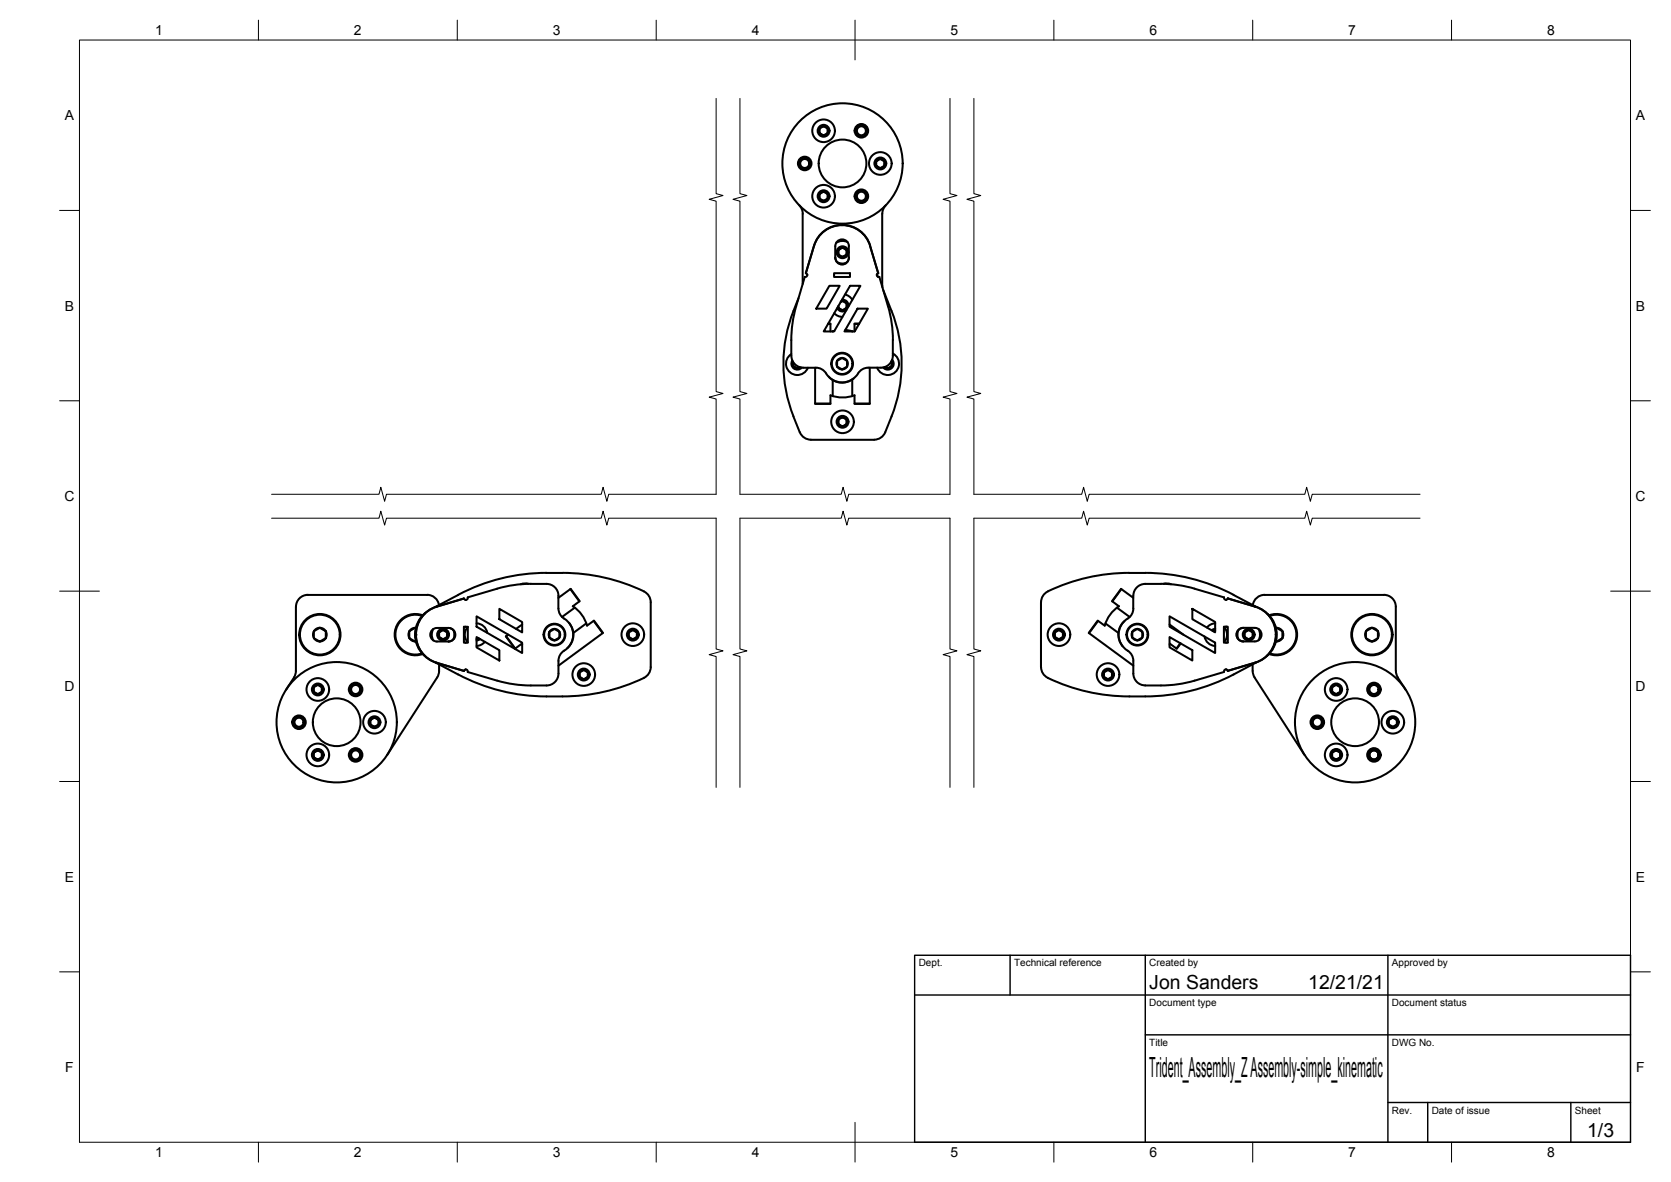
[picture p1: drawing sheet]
<svg xmlns="http://www.w3.org/2000/svg" width="420mm" height="297mm" viewBox="0 0 420 297" stroke-linecap="round" stroke-linejoin="round" font-family="sans-serif">
<!-- layer: Visible -->
<g fill="none" stroke="#000" stroke-width=".51">
<path d="M208.1 32.3l.1 .6-.1 .5M208.1 32.3a1.15 1.15 0 0 0-1.8-.3 1.15 1.15 0 0 0 0 1.8 1.15 1.15 0 0 0 1.8-.4M208.1 32.3v1.2M208.1 32.3l-.4-.2a1.03 1.03 0 0 0-1.6 .4v.2a1.06 1.06 0 0 0 1.1 1.3l.9-.5M201 51.6l.7 1.2 .1 .9v17.7M206.1 48.8l.4-.3a1.03 1.03 0 0 1 1.6 .6v.1a1.08 1.08 0 0 1-1.1 1.2l-.3-.1a1.13 1.13 0 0 1-.6-1.5zM211.7 56.6h.1M211.7 56.5h.1M211.7 56.6a7.3 7.3 0 0 0-7 5.2M211.7 56.5a7.3 7.3 0 0 0-7 5.2M211.7 56.6a7.3 7.3 0 0 1 7.1 5.2M211.7 56.5a7.3 7.3 0 0 1 7.1 5.2"/>
<path d="M220.3 40.5l.4-.2a1.04 1.04 0 0 1 1.6 .3v.4a1.04 1.04 0 0 1-.9 1.2l-.4-.2a1.13 1.13 0 0 1-.7-1.5zM222.7 51.6l-.7 1.2-.2 .9 .1 18.5M199.5 78.2a36 36 0 0 0 0 26.5l1.6 3.9a3 3 0 0 0 2.8 1.9M200.8 75l-1.3 3.2M202.6 68.6l.4 .5M203 69.1l-.2 .4-.4 .1-2.2 7.4a30.2 30.2 0 0 0-1.2 8.5v3.9M204.7 61.7l-2.1 6.9M208.5 71.8h2.6l-3.3 5.8h-2.6zM209.7 68.7h4v.9h-4zM209.8 78.7l.7 .6 1.3 .3M210 64.7a1.7 1.7 0 0 0 1.7 1.7 1.7 1.7 0 0 0 1.7-1.7M210.5 77.4a1.49 1.49 0 0 0 2.3 .5"/>
<path d="M210.6 66l.8 .2 1.2-.1M210.7 77.1l.1 .3M210.8 62.8l.4-.2a1.02 1.02 0 0 1 1.6 .5v.2a1.01 1.01 0 0 1-1.2 1.1l-.1-.1a1.13 1.13 0 0 1-.7-1.5zM210.8 77.4l.4 .2a1.15 1.15 0 0 0 1.6-.2M210.8 76.9v.5M210.8 77.4a1.15 1.15 0 0 0 2 0M211.4 75.9a1.05 1.05 0 0 1 1.4 .3v1.2M211.5 75.7a1.15 1.15 0 0 1 1.3 .4 1.15 1.15 0 0 1 0 1.3M211.7 75.3a1.49 1.49 0 0 1 1.6 1.7M212.5 74l1.2 .6 .6 .7M213.1 60.8l-1.5-.2-1.4 .4M213.4 61.9v2.9"/>
<path d="M213.4 61.8a1.7 1.7 0 0 0-1.7-1.6 1.7 1.7 0 0 0-1.7 1.6v3a1.71 1.71 0 0 0 1.7 1.7 1.71 1.71 0 0 0 1.7-1.7M213.7 71.8h2.6l-6.6 11.5h-2.6zM215.6 77.6h2.6l-3.3 5.7h-2.6zM218.8 61.7l2 7M220.5 69v.1M220.5 69.1l.2 .4 .4 .1 2.2 7.4a29.1 29.1 0 0 1 1.2 8.4M220.5 68.9l.2 .7M220.8 68.6v.1M220.8 68.6l-.3 .4M222.1 72.9l2.1 5.3M224.2 78.2a35.8 35.8 0 0 1 0 26.5l-1.6 3.9a3 3 0 0 1-2.8 1.9h-15.9M199 89a2.85 2.85 0 0 0-.3 4.6 2.85 2.85 0 0 0 4.4-1.2"/>
<path d="M199 89.4a2.99 2.99 0 0 0 3 3h3.7l.9 .4 .8 .6a4.8 4.8 0 0 0 4.3 2.7 4.8 4.8 0 0 0 4.4-2.7l.8-.6 .9-.4h3.7M199.2 90.6a1.49 1.49 0 0 0 .4 2 1.49 1.49 0 0 0 2-.2M199.4 90.9a1.15 1.15 0 0 0 .4 1.4 1.15 1.15 0 0 0 1.4 0M199.5 91.1v.3a1.06 1.06 0 0 0 1 1.1l.5-.2M208.2 81.4h.6M208.3 81.3h.5v2M208.3 94.6a4.5 4.5 0 0 0 6.3 .5M209.4 83.3h.1M209.4 95.5v4.1M209.8 83.1l-.5 .2M210.5 90.7l.5-.3a.89 .89 0 0 1 1.5 0 1.06 1.06 0 0 1 .5 1.4v.3l-.5 .3a.89 .89 0 0 1-1.5 0 1.04 1.04 0 0 1-.5-1.4zM212.5 82.9l1.9 .4"/>
<path d="M214.3 83.3h.1M214.3 95.4v4.2M214.9 81.4h1.1M216 81.3h-1.1v2M218.7 92.4v9.1h-3.8v-2.2a8.5 8.5 0 0 1-6.1 0v2.2h-3.8v-9.1M224.2 90.8h.1M224.2 90.8v1.2M224.2 92l-.4 .2a.66 .66 0 0 1-1.2 0M224.2 90.8l.2 .6-.2 .6M224.2 92l-.7 .5h-.6l-.5-.3M224.3 90.4a1.49 1.49 0 0 1-.1 2.1 1.49 1.49 0 0 1-2.1-.2M224.5 85.5v3.9a2.99 2.99 0 0 1-3 3"/>
<path d="M224.5 88.9a2.85 2.85 0 0 1 .6 4.6 2.85 2.85 0 0 1-4.6-1.1M205 101.4h3.8M210.8 105.4l.4-.2a1.08 1.08 0 0 1 1.6 .3v.4a1.05 1.05 0 0 1-1 1.2l-.3-.2a1.13 1.13 0 0 1-.7-1.5zM214.9 101.4h3.8M77.4 149.5h30a2.99 2.99 0 0 1 3 2.5M77.4 149.5a3 3 0 0 0-3 3v16.5l-.5 1.2-2 3.1M78.9 158.6l.7-.4a.91 .91 0 0 1 1.4-.1h.1a.97 .97 0 0 1 .8 1.4 .86 .86 0 0 1-.7 1.3 .86 .86 0 0 1-1.5 0 .86 .86 0 0 1-.8-1.3zM104.5 157.8l-.8 .3a.91 .91 0 0 0-.8 1.2v.1a.95 .95 0 0 0 .8 1.4l.7 .4 .1-.1M104.6 157.8a1.73 1.73 0 0 0-1.9 1.7 1.73 1.73 0 0 0 1.9 1.7M106.2 154.8a5 5 0 0 0-6.8 4.7 5 5 0 0 0 6.8 4.7M106.3 154.6a5.2 5.2 0 0 0-7.1 4.9 5.2 5.2 0 0 0 7.1 4.8M106.9 154.1a7.1 7.1 0 0 0-.2 10.6"/>
<path d="M108.7 158.3l1.2-.5h2.8a1.7 1.7 0 0 1 1.7 1.7 1.7 1.7 0 0 1-1.6 1.7h-2.9a1.71 1.71 0 0 1-1.6-1 1.71 1.71 0 0 1 .4-1.9zM108.9 158.1l-.3 1.4 .4 1.4M109.8 152.5a7.4 7.4 0 0 0-5.2 7 7.4 7.4 0 0 0 5.2 7l6.9 2.1M112.4 158.9l.2 .6-.2 .6M112.4 158.9a1.15 1.15 0 0 0-1.7-.3 1.15 1.15 0 0 0 0 1.8 1.15 1.15 0 0 0 1.7-.3M112.4 158.9v1.2M112.4 158.9l-.4-.2a1.02 1.02 0 0 0-1.6 .5v.2a1.08 1.08 0 0 0 1.1 1.2l.9-.5M112.8 157.8a1.7 1.7 0 0 1 1.7 1.7 1.7 1.7 0 0 1-1.7 1.7M114.1 158.5l.2 .8-.2 1.2M116.6 150.4h.1M116.6 157.5h1v4h-1zM116.7 150.4l.4 .4"/>
<path d="M116.7 150.4l-7 2.1a7.4 7.4 0 0 0-5.2 7 7.4 7.4 0 0 0 5.2 7l7 2.1M117.6 157.5a2.85 2.85 0 0 0 0 3.9M119.8 154.9l11.5 6.6v2.6l-11.5-6.6zM119.8 156.6a2.85 2.85 0 0 1 2.7 2.4M125.6 153l5.7 3.3v2.6l-5.7-3.3zM127.3 159.9l2.3 3.1M127.8 159.5l-.6 .4 2.3 3.1 1.7-1.2M131.3 156.9l-1.5 1.1M132.9 146.7l-.8-.1-1.2 .2M137.4 144h4M137.4 144a47.5 47.5 0 0 0-22.2 5.5l-5.8 3.1M138.2 158.8v1.4"/>
<path d="M138.2 158.8l.4-.3a.89 .89 0 0 1 1.6 0 1.06 1.06 0 0 1 .5 1.4v.3l-.5 .3a.89 .89 0 0 1-1.6 0l-.4-.3M138.2 158.8a1.45 1.45 0 0 0 0 1.4M138.2 158.8a1.45 1.45 0 0 1 2.1-.4 1.45 1.45 0 0 1 0 2.2 1.45 1.45 0 0 1-2.1-.4M140.4 150.2l3.1-2.2 2.3 3.1-1.8 1.3a8.4 8.4 0 0 1 3.6 4.8l1.8-1.2 2.2 3.1-11.2 8.2M140.4 149.7v3.2M140.4 152.9l.2 1 .8 1.3a4.8 4.8 0 0 1 2.7 4.3 4.8 4.8 0 0 1-2.7 4.3l-.6 .8-.3 1-.1 3.7a2.99 2.99 0 0 1-3 3h-3.9M140.4 149.7a2.99 2.99 0 0 0-3-3h-3.9a29.5 29.5 0 0 0-8.5 1.2l-7.4 2.2-.1 .5-.4 .2M141.4 144a47.5 47.5 0 0 1 20.5 4.6M143.1 156.6a4.5 4.5 0 0 1-.5 6.3M143.4 148l2.3 3.1M144.5 152.7l-3.2 2.4M147.4 156.7l-3.2 2.4"/>
<path d="M149.3 156l2.2 3.1M160.1 158.9l.2 .6-.2 .6M160.1 158.9a1.15 1.15 0 0 0-1.6-.4 1.15 1.15 0 0 0-.4 1.6M160.1 158.9v1.2M160.1 158.9l-.4-.2a1.02 1.02 0 0 0-1.6 .5v.9M161.9 148.6a3 3 0 0 1 1.7 2.7v16.3a3 3 0 0 1-1.7 2.7 49.3 49.3 0 0 1-24.5 4.7 47.5 47.5 0 0 1-22.2-5.5M263.5 148.6a3 3 0 0 0-1.7 2.7l-.1 16.3a3.1 3.1 0 0 0 1.8 2.7 49.2 49.2 0 0 0 24.5 4.7 47.5 47.5 0 0 0 22.2-5.5M265.2 158.9l.4-.2a1.02 1.02 0 0 1 1.7 .5v.2a1.08 1.08 0 0 1-1.1 1.2l-.3-.2a1.12 1.12 0 0 1-.7-1.5zM276.1 156l-2.3 3.1M277.9 156.7l3.3 2.4M280.8 152.7l3.3 2.4M282 148l-2.3 3.1"/>
<path d="M282.7 156.1a4.5 4.5 0 0 0-.4 6.3M284 144h4M284 144a47.5 47.5 0 0 0-20.5 4.6M284.7 158.8v1.4M284.7 158.8l.5-.3a.89 .89 0 0 1 1.5 0 1.04 1.04 0 0 1 .5 1.4v.3l-.5 .3a.89 .89 0 0 1-1.5 0l-.5-.3M284.7 158.8a1.45 1.45 0 0 0 0 1.4M284.7 158.8a1.45 1.45 0 0 1 2.2-.4 1.45 1.45 0 0 1 0 2.2 1.45 1.45 0 0 1-2.2-.4M284.9 150.2l-3-2.2-2.3 3.1 1.7 1.3a8.5 8.5 0 0 0-3.5 4.8l-1.8-1.2-2.3 3.1 11.3 8.2M285 152.9l-.2 1-.9 1.3a4.8 4.8 0 0 0-2.6 4.3 4.8 4.8 0 0 0 2.6 4.3l.7 .8 .3 1 .1 3.7M288 144a47.5 47.5 0 0 1 22.2 5.5l5.6 3M291.9 146.7h-3.9a2.99 2.99 0 0 0-3 3l-.1 3.2M291.9 146.7a29.3 29.3 0 0 1 8.5 1.2l7.4 2.2a.49 .49 0 0 0 .3 .6 .49 .49 0 0 0 .6-.3"/>
<path d="M292.5 146.7l1.2-.1 .7 .2M294.1 154.9l11.4 6.6v2.6l-11.4-6.6zM294.1 156.9l3.5 2.6M299.8 153l5.7 3.3v2.6l-5.7-3.3zM302.9 159.9a2.85 2.85 0 0 0 2.7 2.4M305.5 158.4l-.4 .3M305.6 158.3l-.6 .3M305.6 156.6l-1 .2-1.1 .9M305.6 158l-.9 .4M307.7 157.5h1v4h-1zM307.8 157.5a2.85 2.85 0 0 1 0 3.9M308.8 150.4l6.9 2a7.3 7.3 0 0 1 5.2 7.1"/>
<path d="M311.3 158.5l-.2 1.2 .2 .8M312.6 157.8h2.9a1.7 1.7 0 0 1 1.7 1.7 1.7 1.7 0 0 1-1.7 1.7h-2.9M312.6 157.8a1.7 1.7 0 0 0-1.7 1.7 1.7 1.7 0 0 0 1.7 1.7M312.6 157.8a1.7 1.7 0 0 0-1.6 1.7 1.7 1.7 0 0 0 1.6 1.7M312.9 158.9l.5-.2a1.02 1.02 0 0 1 1.6 .5v.2a1.08 1.08 0 0 1-1.1 1.2l-.3-.2a1.12 1.12 0 0 1-.7-1.5zM315.6 152.4a7.3 7.3 0 0 1 5.2 7.1M316.4 158l.4 1.5-.4 1.4M318.7 154.2a7.1 7.1 0 0 1-.2 10.7M319.1 154.6a5.2 5.2 0 0 1 7.1 4.9 5.2 5.2 0 0 1-7.1 4.8M319.2 154.8a5 5 0 0 1 6.8 4.7 5 5 0 0 1-6.8 4.7M320.8 159.5h.1M320.8 159.5a7.3 7.3 0 0 1-5.2 7"/>
<path d="M320.8 157.8a1.73 1.73 0 0 1 1.7 2.5M320.8 157.8l.8 .3a.91 .91 0 0 1 .9 1.2v1.1M320.9 159.5a7.3 7.3 0 0 1-5.2 7l-7 2.1M343.5 158.6l.6-.4a.96 .96 0 0 1 1.6 0 .86 .86 0 0 1 .8 1.3 .86 .86 0 0 1-.8 1.3 1.01 1.01 0 0 1-1.7-.1 .81 .81 0 0 1-.5-1.2zM348 149.5h-30a2.99 2.99 0 0 0-3 2.5M348 149.5a2.99 2.99 0 0 1 3 3v16.1M80.9 172.7v1.1M80.9 172.7l-.4-.2a1.08 1.08 0 0 0-1.6 .3v.3a1.03 1.03 0 0 0 1.1 1.3l.9-.6M80.9 172.7l.2 .6-.2 .5M80.9 172.7a1.15 1.15 0 0 0-1.7-.3 1.15 1.15 0 0 0 0 1.8 1.15 1.15 0 0 0 1.7-.4M109.5 166.5l5.7 3M110.4 167a4.9 4.9 0 0 1-.5 3.2l-12.5 19.5"/>
<path d="M116.7 168.6a.49 .49 0 0 1 .6-.3 .49 .49 0 0 1 .3 .6l7.4 2.2a30.5 30.5 0 0 0 8.5 1.2M119.8 160.1l5.8 3.3v2.6l-5.8-3.3zM120.2 160.3l-.4 .3 .6-.2M120.7 160.6l-.9 .4M121.9 161.3l-1.1 .8-1 .2M131.2 161.7l.1 .3M145.8 170.1l.4 .2a1.15 1.15 0 0 0 1.6-.2M145.8 170.1a1.15 1.15 0 0 0 2 0M147.8 168.9l.1 .6-.1 .6M147.8 168.9a1.15 1.15 0 0 0-1.6-.4 1.15 1.15 0 0 0-.4 1.6M147.8 169v1.1M147.8 169l-.4-.3a1.03 1.03 0 0 0-1.6 .6v.8"/>
<path d="M158.1 160.1l.4 .2a1.15 1.15 0 0 0 1.6-.2M158.1 160.1a1.15 1.15 0 0 0 2 0M277.6 170.1l.4 .2a1.15 1.15 0 0 0 1.6-.2M277.6 170.1a1.15 1.15 0 0 0 2 0M279.6 169v1.1M279.6 169l-.4-.3a1.03 1.03 0 0 0-1.6 .6v.8M279.6 168.9l.2 .6-.2 .6M279.6 168.9a1.15 1.15 0 0 0-1.6-.4 1.15 1.15 0 0 0-.4 1.6M285 169.2a2.99 2.99 0 0 0 3 3l3.9 .1a30 30 0 0 0 8.5-1.3M294.1 160.1l5.7 3.3v2.6l-5.7-3.3zM294.2 161.7l-.1 .3M296.8 161.7l-1 1.3"/>
<path d="M296.9 161.7l-1 1.3-1.7-1.2M307.8 168.9l-7.4 2.2M308.7 168.6a.49 .49 0 0 0-.6-.4 .49 .49 0 0 0-.3 .7M315 167v1.6M315 168.6l.5 1.6 12.5 19.5M315.6 166.5l-6.9 2.1M315.9 166.4l-5.7 3.1M322.5 160.4l-1.5 .8-.2-.1M322.5 160.3l-.8 .8-.9 .1M335 172.7l.3-.2a1 1 0 0 1 1.7 .4v.2a1.03 1.03 0 0 1-1.1 1.3l-.3-.2a1.13 1.13 0 0 1-.6-1.5zM351 168.6l.3 1.3 2.1 3.4M78.9 189.2l.4-.3a1.04 1.04 0 0 1 1.6 .3v.4a1 1 0 0 1-1.2 1.2l-.2-.1a1.11 1.11 0 0 1-.6-1.5z"/>
<path d="M95.2 180.9l.1 .6-.1 .6M95.2 180.9a1.15 1.15 0 0 0-1.8-.3 1.15 1.15 0 0 0 0 1.8 1.15 1.15 0 0 0 1.8-.3M95.2 180.9v1.2M95.2 180.9l-.4-.2a1.04 1.04 0 0 0-1.6 .3v.4a1.02 1.02 0 0 0 .9 1.2l1.1-.5M335 189.2l.3-.3a1.01 1.01 0 0 1 1.7 .5v.2a1 1 0 0 1-1.2 1.2l-.2-.1a1.11 1.11 0 0 1-.6-1.5zM351.2 180.9l.2 .6-.2 .6M351.2 180.9a1.15 1.15 0 0 0-1.7-.3 1.15 1.15 0 0 0 0 1.8 1.15 1.15 0 0 0 1.7-.3M351.2 180.9v1.2M351.2 180.9l-.4-.2a1.03 1.03 0 0 0-1.6 .5v.2a1.02 1.02 0 0 0 .9 1.2l1.1-.5"/>
<circle cx="207.1" cy="32.9" r="2.85"/>
<circle cx="207.1" cy="32.9" r="1.49"/>
<circle cx="216.6" cy="32.9" r="1.13"/>
<circle cx="216.6" cy="32.9" r="1.49"/>
<circle cx="216.6" cy="32.9" r="1.7"/>
<circle cx="202.3" cy="41.1" r="1.13"/>
<circle cx="202.3" cy="41.1" r="1.49"/>
<circle cx="202.3" cy="41.1" r="1.7"/>
<circle cx="207.1" cy="49.3" r="2.85"/>
<circle cx="207.1" cy="49.3" r="1.49"/>
<circle cx="207.1" cy="49.3" r="1.15"/>
<circle cx="211.8" cy="41.1" r="15.1"/>
<circle cx="211.8" cy="41.1" r="6"/>
<circle cx="216.6" cy="49.3" r="1.13"/>
<circle cx="216.6" cy="49.3" r="1.49"/>
<circle cx="216.6" cy="49.3" r="1.7"/>
<circle cx="221.4" cy="41.1" r="2.85"/>
<circle cx="221.4" cy="41.1" r="1.49"/>
<circle cx="221.4" cy="41.1" r="1.15"/>
<circle cx="211.8" cy="63.4" r="1.49"/>
<circle cx="211.8" cy="63.4" r="1.15"/>
<circle cx="211.7" cy="91.4" r="2.59"/>
<circle cx="211.7" cy="91.4" r="1.45"/>
<circle cx="211.7" cy="91.4" r="2.74"/>
<circle cx="211.8" cy="106" r="2.85"/>
<circle cx="211.8" cy="106" r="1.49"/>
<circle cx="211.8" cy="106" r="1.15"/>
<circle cx="80.4" cy="159.5" r="5"/>
<circle cx="80.4" cy="159.5" r="1.73"/>
<circle cx="80.4" cy="159.5" r="5.2"/>
<circle cx="111.4" cy="159.5" r="1.49"/>
<circle cx="139.4" cy="159.5" r="2.59"/>
<circle cx="139.4" cy="159.5" r="2.74"/>
<circle cx="159.1" cy="159.5" r="2.85"/>
<circle cx="159.1" cy="159.5" r="1.49"/>
<circle cx="266.3" cy="159.5" r="2.85"/>
<circle cx="266.3" cy="159.5" r="1.49"/>
<circle cx="266.3" cy="159.5" r="1.15"/>
<circle cx="286" cy="159.5" r="2.59"/>
<circle cx="286" cy="159.5" r="2.74"/>
<circle cx="314" cy="159.5" r="1.49"/>
<circle cx="314" cy="159.5" r="1.15"/>
<circle cx="345" cy="159.5" r="5"/>
<circle cx="345" cy="159.5" r="5.2"/>
<circle cx="345" cy="159.5" r="1.73"/>
<circle cx="79.9" cy="173.3" r="2.85"/>
<circle cx="79.9" cy="173.3" r="1.49"/>
<circle cx="89.4" cy="173.3" r="1.13"/>
<circle cx="89.4" cy="173.3" r="1.49"/>
<circle cx="89.4" cy="173.3" r="1.7"/>
<circle cx="146.8" cy="169.5" r="2.85"/>
<circle cx="146.8" cy="169.5" r="1.49"/>
<circle cx="278.6" cy="169.5" r="2.85"/>
<circle cx="278.6" cy="169.5" r="1.49"/>
<circle cx="336" cy="173.3" r="2.85"/>
<circle cx="336" cy="173.3" r="1.49"/>
<circle cx="336" cy="173.3" r="1.15"/>
<circle cx="345.5" cy="173.3" r="1.7"/>
<circle cx="345.5" cy="173.3" r="1.13"/>
<circle cx="345.5" cy="173.3" r="1.49"/>
<circle cx="75.2" cy="181.5" r="1.13"/>
<circle cx="75.2" cy="181.5" r="1.49"/>
<circle cx="75.2" cy="181.5" r="1.7"/>
<circle cx="79.9" cy="189.7" r="2.85"/>
<circle cx="79.9" cy="189.7" r="1.49"/>
<circle cx="79.9" cy="189.7" r="1.15"/>
<circle cx="84.7" cy="181.5" r="15.1"/>
<circle cx="84.7" cy="181.5" r="6"/>
<circle cx="89.4" cy="189.7" r="1.13"/>
<circle cx="89.4" cy="189.7" r="1.49"/>
<circle cx="89.4" cy="189.7" r="1.7"/>
<circle cx="94.2" cy="181.5" r="2.85"/>
<circle cx="94.2" cy="181.5" r="1.49"/>
<circle cx="331.2" cy="181.5" r="1.7"/>
<circle cx="331.2" cy="181.5" r="1.13"/>
<circle cx="331.2" cy="181.5" r="1.49"/>
<circle cx="336" cy="189.7" r="2.85"/>
<circle cx="336" cy="189.7" r="1.49"/>
<circle cx="336" cy="189.7" r="1.15"/>
<circle cx="340.7" cy="181.5" r="6"/>
<circle cx="340.7" cy="181.5" r="15.1"/>
<circle cx="345.5" cy="189.7" r="1.7"/>
<circle cx="345.5" cy="189.7" r="1.13"/>
<circle cx="345.5" cy="189.7" r="1.49"/>
<circle cx="350.2" cy="181.5" r="2.85"/>
<circle cx="350.2" cy="181.5" r="1.49"/>
</g>
<g fill="#000" stroke="#000" stroke-width=".25">
<circle cx="104.5" cy="159.5" r=".24"/>
<circle cx="104.6" cy="159.5" r=".24"/>
</g>
<!-- layer: Visible Narrow -->
<path d="M218.1 33.1a1.53 1.53 0 0 0-1.2-1.7 1.53 1.53 0 0 0-1.8 1.2 1.53 1.53 0 0 0 1.2 1.8M203.9 41.3a1.53 1.53 0 0 0-1.3-1.7 1.53 1.53 0 0 0-1.8 1.2 1.53 1.53 0 0 0 1.3 1.8M218.1 49.6a1.53 1.53 0 0 0-1.2-1.8 1.53 1.53 0 0 0-1.8 1.2 1.53 1.53 0 0 0 1.2 1.8M87.9 173.5a1.53 1.53 0 0 1 1.3-1.7 1.53 1.53 0 0 1 1.7 1.2 1.53 1.53 0 0 1-1.2 1.8M347 173.5a1.53 1.53 0 0 0-1.3-1.7 1.53 1.53 0 0 0-1.7 1.2 1.53 1.53 0 0 0 1.2 1.8M73.7 181.8a1.53 1.53 0 0 1 1.2-1.8 1.53 1.53 0 0 1 1.8 1.2 1.53 1.53 0 0 1-1.3 1.8M87.9 190a1.53 1.53 0 0 1 1.3-1.8 1.53 1.53 0 0 1 1.7 1.2 1.53 1.53 0 0 1-1.2 1.8M332.7 181.8a1.53 1.53 0 0 0-1.2-1.8 1.53 1.53 0 0 0-1.8 1.2 1.53 1.53 0 0 0 1.3 1.8M347 190a1.53 1.53 0 0 0-1.3-1.8 1.53 1.53 0 0 0-1.7 1.2 1.53 1.53 0 0 0 1.2 1.8" fill="none" stroke="#000" stroke-width=".25"/>
<!-- layer: Border -->
<g fill="none" stroke="#000" stroke-width=".25">
<path d="M20 10.1h390v276.9h-390zM65 5.1v5M115 5.1v5M165 5.1v5M215 5.1v10M265 5.1v5M315 5.1v5M365 5.1v5M15 52.9h5M410 52.9h5M15 100.7h5M410 100.7h5"/>
<path d="M15 148.6h10M405 148.6h10M15 196.4h5M410 196.4h5M15 244.2h5M410 244.2h5M65 287v5M115 287v5M165 287v5M215 282.1v9.9M265 287v5M315 287v5"/>
<path d="M365 287v5"/>
</g>
<!-- layer: TitleBlock -->
<path d="M230 240.1h180v46.9h-180zM230 250h180M254 240.1v9.9M288 240.1v46.9M349 240.1v46.9M288 260.1h122M349 277.1h61M359 277.1v9.9M395 277.1v9.9" fill="none" stroke="#000" stroke-width=".36"/>
<!-- layer: Annotations -->
<path d="M180.1 24.7v24l1.7 .4-3.5 1 1.8 .5v47.8l1.7 .5-3.5 .9 1.8 .5v23.9h-27l-.5 1.8-1-3.5-.4 1.7h-54l-.5 1.8-.9-3.5-.5 1.7h-27M186.1 24.7v24l1.7 .4-3.5 1 1.8 .5v47.8l1.7 .5-3.5 .9 1.8 .5v23.9h25.4l.5-1.7 .9 3.5 .5-1.8h25.5v-23.9l-1.8-.5 3.5-.9-1.7-.5v-47.8l-1.8-.5 3.5-1-1.7-.4v-24M244.9 24.7v24l1.7 .4-3.5 1 1.8 .5v47.8l1.7 .5-3.5 .9 1.8 .5v23.9h27.1l.5-1.7 .9 3.5 .5-1.8h54.2l.4-1.7 1 3.5 .4-1.8h27.2M68.3 130.2h27l.5-1.7 .9 3.5 .5-1.8h54l.4-1.7 1 3.5 .5-1.8h27v32.9l1.7 .5-3.5 .9 1.8 .5v32.9M357.1 130.2h-27.2l-.4 1.8-1-3.5-.4 1.7h-54.2l-.5 1.8-.9-3.5-.5 1.7h-27.1v32.9l1.7 .5-3.5 .9 1.8 .5v32.9M186.1 197.9v-32.9l-1.8-.5 3.5-.9-1.7-.5v-32.9h25.4l.5-1.7 .9 3.5 .5-1.8h25.5v32.9l1.7 .5-3.5 .9 1.8 .5v32.9" fill="none" stroke="#000" stroke-width=".25"/>
<text font-size="7" x="289" y="270.6">Trident_Assembly_Z Assembly-simple_kinematic</text>
<g font-size="4.9">
<text x="289" y="248.5">Jon Sanders</text>
<text x="329" y="248.5">12/21/21</text>
<text x="399.1" y="285.7">1/3</text>
</g>
<g font-size="3.5">
<text x="39" y="8.8">1</text>
<text x="89" y="8.8">2</text>
<text x="139" y="8.8">3</text>
<text x="189" y="8.8">4</text>
<text x="239" y="8.8">5</text>
<text x="289" y="8.8">6</text>
<text x="339" y="8.8">7</text>
<text x="389" y="8.8">8</text>
<text x="16.3" y="30.2">A</text>
<text x="411.3" y="30.2">A</text>
<text x="16.3" y="78">B</text>
<text x="411.3" y="78">B</text>
<text x="16.2" y="125.9">C</text>
<text x="411.2" y="125.9">C</text>
<text x="16.2" y="173.7">D</text>
<text x="411.2" y="173.7">D</text>
<text x="16.3" y="221.6">E</text>
<text x="411.3" y="221.6">E</text>
<text x="16.4" y="269.4">F</text>
<text x="411.4" y="269.4">F</text>
<text x="39" y="290.8">1</text>
<text x="89" y="290.8">2</text>
<text x="139" y="290.8">3</text>
<text x="189" y="290.8">4</text>
<text x="239" y="290.8">5</text>
<text x="289" y="290.8">6</text>
<text x="339" y="290.8">7</text>
<text x="389" y="290.8">8</text>
</g>
<g font-size="2.5">
<text x="231" y="242.9">Dept.</text>
<text x="255" y="242.9">Technical reference</text>
<text x="289" y="242.9">Created by</text>
<text x="350" y="242.9">Approved by</text>
<text x="289" y="252.8">Document type</text>
<text x="350" y="252.8">Document status</text>
<text x="289" y="262.9">Title</text>
<text x="350" y="262.9">DWG No.</text>
<text x="350" y="279.9">Rev.</text>
<text x="360" y="279.9">Date of issue</text>
<text x="396" y="279.9">Sheet</text>
</g>
</svg>
